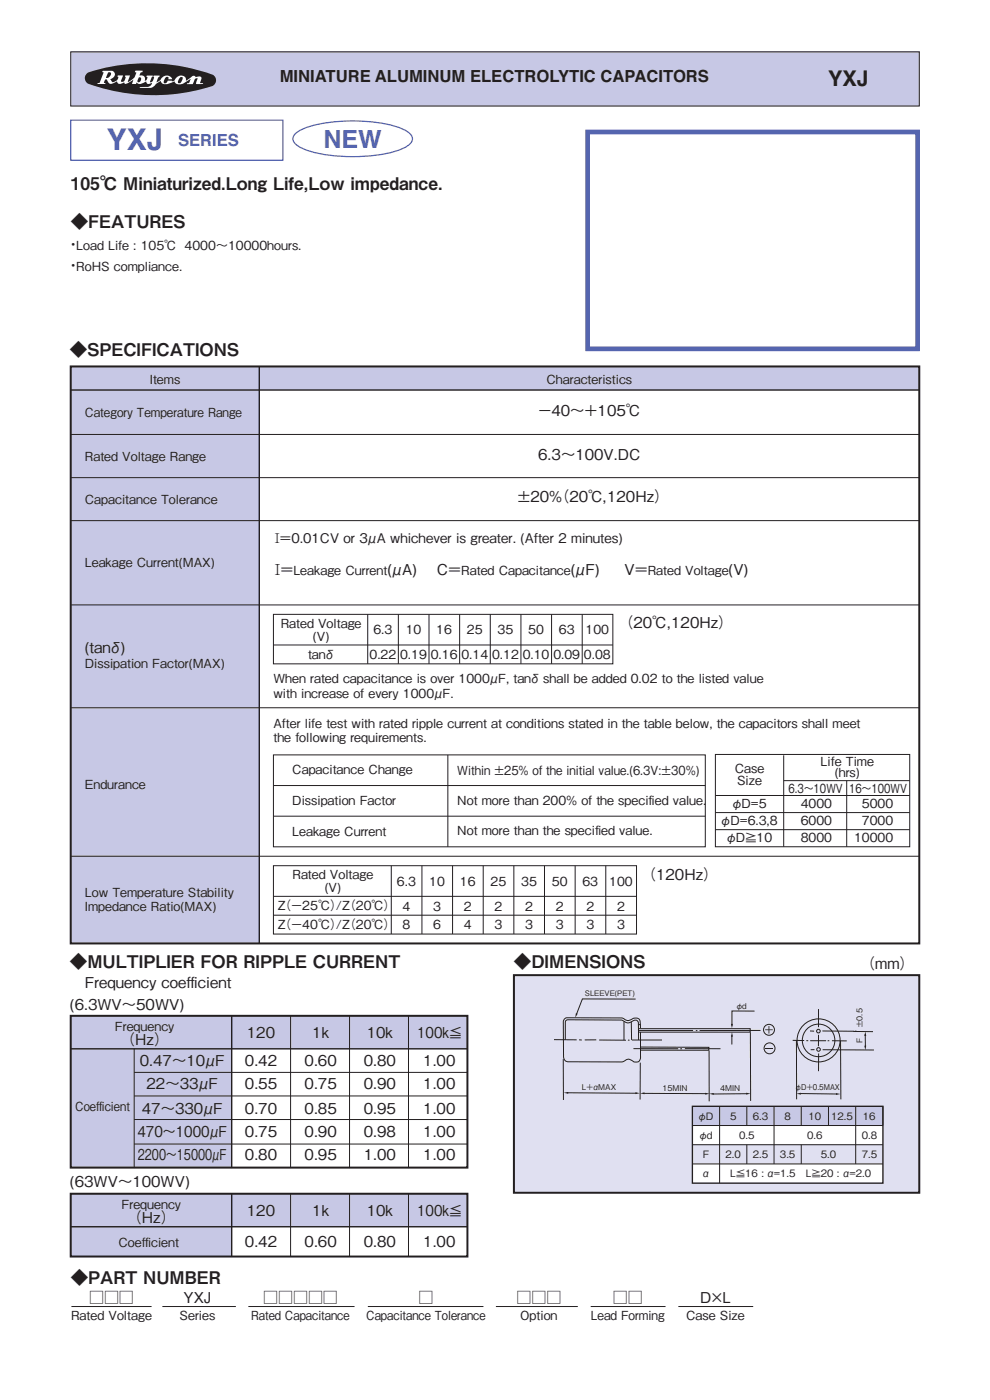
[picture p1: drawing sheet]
<svg xmlns="http://www.w3.org/2000/svg" width="210mm" height="297mm" viewBox="0 0 210 297" stroke-linecap="round" stroke-linejoin="round" font-family="sans-serif">
<path d="M15 11h180v11.5h-180z" fill="#c7c8e5"/>
<path d="M15 11h180v11.5h-180z" fill="none" stroke="#231f20" stroke-width=".21"/>
<path d="M18.5 15.5a40.4 40.4 0 0 1 26.7 .4 1.34 1.34 0 0 1 .6 1.2 1.34 1.34 0 0 1-.8 1.2 40.9 40.9 0 0 1-26.3-.5 1.36 1.36 0 0 1-.2-2.3z" fill="#231f20"/>
<path d="M38.2 16.4h.5a.92 .92 0 0 1-.9 1.2v-.6zM29.4 16.4h.2a.51 .51 0 0 1 .3 .7 .51 .51 0 0 1-.8 .2zM22.9 15.4l.5-.1a.8 .8 0 0 1-.1 .9 .8 .8 0 0 1-.8 .3zM21.8 15l-.1 .3 .3 .1-.8 2.1-.5 .1v.2h1.6v-.2h-.3l.2-.5 .1-.2h.4a.91 .91 0 0 0 .6 .9 .91 .91 0 0 0 .9-.2l.6-.4 .1 .3a.91 .91 0 0 0 1.4 0l.3 .3 1.7-.9-.3 .9h.8l.2-.3 .2 .2a2.28 2.28 0 0 0 1.8-.4 .56 .56 0 0 0 .4 .5 .56 .56 0 0 0 .6-.1l.2-.2a1.2 1.2 0 0 1-1.6 1l-1 .1a6.1 6.1 0 0 0 3-.2l.5-.6 1-.6a1.1 1.1 0 0 0 1.7 .6l1.2-.5a1.49 1.49 0 0 0 2.5 0l1-.5a1 1 0 0 1-.8 .9l-.1 .1h1.3l.4-1 .5-.2 .1 .1-.3 1.1h1.4l.1-.2h-.6l.2-1a.6 .6 0 0 0-.9-.3l-.3 .1-.3-.3h-.3l-1.5 1.1a1.07 1.07 0 0 0-.6-1.2 1.07 1.07 0 0 0-1.3 .4l-.5 .7-.6 .2 .1-.2h-.9a.6 .6 0 0 1-.9 .4 .91 .91 0 0 1 1-1.1v.4h.8a1.32 1.32 0 0 0-1.3-.8 1.32 1.32 0 0 0-1.2 1l-.8 .5 .3-1 .4-.5h-1.3l-.1 .2a.93 .93 0 0 1-.7 1.2l.6-1.4h-1.3l-.1 .3 .3 .2-.2 .4-.4 .3a.84 .84 0 0 0-.2-1 .84 .84 0 0 0-.9-.2v-.2a.45 .45 0 0 1 .6-.5l.1-.3h-1.6l-.1 .3 .3 .1a1.98 1.98 0 0 1-1.1 1.6l-.7 .3 .5-1.3h-1l-.1 .1a.84 .84 0 0 1-.8 1.2v-.1l.4-1.2h-1.1l-.1 .1a.73 .73 0 0 1-.5 1.2l-.2 .1a.66 .66 0 0 1-.8-.6 .92 .92 0 0 0 .9-.7 .92 .92 0 0 0-.5-1.1z" fill="#fff"/>
<g fill="#c7c8e5">
<path d="M55 77.7h140v5h-140z"/>
<path d="M15 77.7h40v122.4h-40z"/>
</g>
<path d="M109 206.9h86v46.1h-86z" fill="#e0e0f1"/>
<path d="M109 206.9h86v46.1h-86z" fill="none" stroke="#231f20" stroke-width=".42"/>
<path d="M146.9 234.7h40.4v16.3h-40.4z" fill="#fff"/>
<path d="M146.9 234.7h40.4v4.1h-40.4z" fill="#c7c8e5"/>
<path d="M146.9 242.8h40.4v4.1h-40.4z" fill="#e0e0f1"/>
<g fill="none" stroke="#231f20" stroke-width=".21">
<path d="M58 194.2h77M58 190.2h77M58 183.7h77v14.5h-77zM83 183.7v14.5M89.5 183.7v14.5M96 183.7v14.5M102.5 183.7v14.5M109 183.7v14.5M115.5 183.7v14.5M122 183.7v14.5M128.5 183.7v14.5M15.2 277.2h17"/>
<path d="M34.4 277.2h15.6M52.7 277.2h22.5M78 277.2h24.5M105.2 277.2h17.4M125.3 277.2h15.9M143.9 277.2h15.9"/>
</g>
<path d="M15 25.5h45v8.5h-45zM62.6 28.4a11.3 11.3 0 0 1 5.8-2.2 36 36 0 0 1 16.5 .9 3.6 3.6 0 0 1 2.6 2.3 2.54 2.54 0 0 1-1.7 2 31.5 31.5 0 0 1-15.9 1.5l-1.5-.2a11.3 11.3 0 0 1-5.8-2.2 1.34 1.34 0 0 1 0-2.1z" fill="none" stroke="#5565af" stroke-width=".26"/>
<path d="M15 215.5h34.1v32.2h-34.1z" fill="#c7c8e5"/>
<g fill="none" stroke="#231f20" stroke-width=".21">
<path d="M15 92.2h180M15 101.3h180M15 110.4h180M15 128.3h180M58 136.8h72M58 130.3h72v10.5h-72zM78 130.3v10.5M84.5 130.3v10.5M91 130.3v10.5M97.5 130.3v10.5M104 130.3v10.5M110.5 130.3v10.5"/>
<path d="M117 130.3v10.5M123.5 130.3v10.5M15 150.1h180M58 173.1h91.6M58 166.6h91.6M58 160.1h91.6v19.5h-91.6zM95 160.1v19.5M151.7 160.1h41.3v19.5h-41.3zM151.7 168.8h41.3M151.7 176h41.3M151.7 172.4h41.3M166.2 160.2v19.4"/>
<path d="M179.6 165.6v14M15 181.6h180M28.5 232.5h70.6"/>
</g>
<path d="M124.6 28h70v46h-70z" fill="none" stroke="#5565af" stroke-width=".99" stroke-linecap="butt"/>
<path d="M55 77.7v122.4M15 82.7h180" fill="none" stroke="#231f20" stroke-width=".3"/>
<path d="M15 77.7h180v122.4h-180z" fill="none" stroke="#231f20" stroke-width=".42"/>
<path d="M49.1 215.5h50v7h-50z" fill="#c7c8e5"/>
<path d="M15 215.5h84.1v32.2h-84.1z" fill="none" stroke="#231f20" stroke-width=".42"/>
<path d="M49.1 215.5v32.3M15 222.5h84.1" fill="none" stroke="#231f20" stroke-width=".3"/>
<path d="M61.6 215.5v32.3M74.1 215.5v32.3M86.7 215.5v32.3M28.5 227.5h70.6M28.5 237.5h70.6M28.5 222.5v25.3M28.5 242.7h70.6" fill="none" stroke="#231f20" stroke-width=".21"/>
<g fill="#c7c8e5">
<path d="M15 253.2h34.1v13.4h-34.1z"/>
<path d="M49.1 253.2h50v7h-50z"/>
</g>
<path d="M15 253.2h84.1v13.4h-84.1z" fill="none" stroke="#231f20" stroke-width=".42"/>
<path d="M49.1 253.2v13.5M15 260.2h84.1" fill="none" stroke="#231f20" stroke-width=".3"/>
<g fill="none" stroke="#231f20" stroke-width=".21">
<path d="M166.2 165.6h26.8M120.3 231.8l14.8 .1M152.6 234.7v16.3M158.4 234.7v4.1M164.2 234.7v12.2M170 234.7v4.1M175.7 234.7v4.1M181.5 234.7v12.2M187.3 234.7v4.1h-40.4M61.6 253.2v13.5M74.1 253.2v13.5M86.7 253.2v13.5"/>
<path d="M146.9 242.8h40.4M146.9 246.9h40.4M158.4 242.8v4.1M170 242.8v4.1"/>
</g>
<path d="M146.9 234.7h40.4v16.3h-40.4z" fill="none" stroke="#231f20" stroke-width=".29"/>
<g fill="#231f20">
<path d="M134.8 231.7l.9 .2-.9 .2z"/>
<path d="M119.6 231.8l.9-.2v.4z"/>
</g>
<g fill="none" stroke="#231f20" stroke-width=".21">
<path d="M132.4 216.7v4M133.9 216.8l.1 3.8M135.4 217.4h.4M135.5 218.6h11.5M135.5 218.2h23.6v.8h-23.6M135.9 218.1a2.39 2.39 0 0 0-.3-1.9 1.79 1.79 0 0 0-2.1 .3 1.44 1.44 0 0 1-1.4-.5l-11.9-.1-.3 .1-.4 .8 .1 7.6a.98 .98 0 0 0 .8 .8h11.8a1.46 1.46 0 0 1 2.3 .1 .95 .95 0 0 0 1.4-.9v-5.4M147.6 218.6h.3M155.2 219.7v1.9M159.2 219v14.6M160.1 214.5h-4.8v3.1M161.3 218.6h-12.9M171.8 218.7l.9 .1"/>
<path d="M173.6 214.1v3.8M173.6 219.5v2.5M174.4 218.7l6.8 .1M181 218.8l4.2 .1M181.3 218.8h.4M183.5 219.4l.1 2.7M117.5 220.6h4.8M119.5 224.7v8.7M119.9 220.6v-3.8l.4-.5 11.7 .1a1.55 1.55 0 0 0 2.3 .2 .71 .71 0 0 1 1.1 .3l.1 3.7M122.8 220.6h.6M126.5 220.6h-2.5M127.1 220.6l5.7 .1"/>
<path d="M133.2 220.7h.3M134.4 222.5h9.5M135.8 225.4v7.9M135.9 222.1l14.5 .1v.6h-14.5M140.4 220.6h-6.4M144.7 222.5h-.4M145.3 222.5h7.5M150.4 222.9v10.7M168.1 220.7h2.5M168.9 220.7l.1 12.5M169.8 232l7.6 .1M171 220.8h.4"/>
<path d="M171.9 220.8h3.3M172.8 222.7h-.8M173.6 223.5v3.7M174.5 222.7l10.9 .1M175.6 220.8h.3M176.5 220.8h3.1M178.3 220.8l.1 12.4"/>
<circle cx="173.6" cy="218.7" r=".39"/>
<circle cx="173.6" cy="222.6" r=".39"/>
<circle cx="173.6" cy="220.7" r="4.6"/>
<circle cx="173.6" cy="220.7" r="3.5"/>
</g>
<g fill="#231f20">
<path d="M149.6 231.8l.9 .2-.9 .2z"/>
<path d="M135.8 231.9l.9-.2v.4z"/>
</g>
<path d="M136.5 232h13.4" fill="none" stroke="#231f20" stroke-width=".21"/>
<g fill="#231f20">
<path d="M158.3 231.8l.9 .2-.9 .2z"/>
<path d="M150.4 232.1l1-.2v.4z"/>
</g>
<path d="M158.4 232l-7.2 .1" fill="none" stroke="#231f20" stroke-width=".21"/>
<g fill="#231f20">
<path d="M155.3 219l.2 .9h-.4z"/>
<path d="M155.1 217.2h.4l-.2 1z"/>
</g>
<path d="M134.8 211.9h-11.3l-1.2 3.3" fill="none" stroke="#231f20" stroke-width=".21"/>
<g fill="#231f20">
<path d="M122.2 214.9l.3 .2-.5 .8z"/>
<path d="M177.3 231.9l1 .2-1 .2z"/>
<path d="M168.9 232l1-.2v.4z"/>
<path d="M183.6 218.8l.2 1h-.4z"/>
<path d="M183.4 221.8h.4l-.3 1z"/>
<path d="M162.3 218.4h.7v-.7h.2v.7h.7v.1h-.7v.8h-.2v-.8h-.7z"/>
</g>
<circle cx="163.1" cy="218.5" r="1.16" fill="none" stroke="#231f20" stroke-width=".21"/>
<path d="M162.4 222.3h1.6v.2h-1.6z" fill="#231f20"/>
<circle cx="163.2" cy="222.4" r="1.16" fill="none" stroke="#231f20" stroke-width=".21"/>
<text font-size="6.3" fill="#5565af" x="22.7" y="31.8">YXJ</text>
<text font-size="5.3" fill="#5565af" x="68.6" y="31.4">NEW</text>
<text font-size="4.6" fill="#231f20" x="175.7" y="18.2">YXJ</text>
<g font-size="3.7" fill="#231f20">
<text x="15" y="40.3">105℃ Miniaturized.Long Life,Low impedance.</text>
<text x="15" y="48.5">◆FEATURES</text>
<text x="14.8" y="75.6">◆SPECIFICATIONS</text>
<text x="14.8" y="205.4">◆MULTIPLIER FOR RIPPLE CURRENT</text>
<text x="109" y="205.4">◆DIMENSIONS</text>
<text x="15" y="272.5">◆PART NUMBER</text>
</g>
<text font-size="3.5" fill="#231f20" x="59.3" y="17.4">MINIATURE ALUMINUM ELECTROLYTIC CAPACITORS</text>
<text font-size="3.5" fill="#5565af" x="37.8" y="30.9">SERIES</text>
<g font-size="3.2" fill="#231f20">
<text x="14" y="53">・</text>
<text x="14" y="57.5">・</text>
<text x="114" y="88.2">－40～＋105℃</text>
<text x="114.2" y="97.6">6.3～100V.DC</text>
<text x="109.5" y="106.6">±20％</text>
<text x="117.6" y="106.6">（20℃，</text>
<text x="128.8" y="106.6">120Hz）</text>
<text x="58.3" y="121.9">I＝</text>
<text x="82.2" y="121.9">(μA)</text>
<text x="92.7" y="121.9">C＝</text>
<text x="121.1" y="121.9">(μF)</text>
<text x="132.5" y="121.9">V＝</text>
<text x="154.6" y="121.9">(V)</text>
<text x="131.2" y="133.3">（20℃，</text>
<text x="142.4" y="133.3">120Hz）</text>
<text x="18" y="138.6">(tanδ)</text>
<text x="136" y="186.7">（120Hz）</text>
<text x="14.8" y="209.5">Frequency coef</text>
<text x="39.6" y="209.5">f</text>
<text x="39.6" y="209.5">icient</text>
<text x="182.5" y="205.6">（mm）</text>
<text x="14.8" y="214.2">(6.3WV～50WV)</text>
<text x="25.5" y="221.6">（Hz）</text>
<text x="52.4" y="220.2">120</text>
<text x="66.2" y="220.2">1k</text>
<text x="77.8" y="220.2">10k</text>
<text x="88.5" y="220.2">100k≦</text>
<text x="29.7" y="226.1">0.47～10μF</text>
<text x="52" y="226.1">0.42</text>
<text x="64.6" y="226.1">0.60</text>
<text x="77.2" y="226.1">0.80</text>
<text x="89.8" y="226.1">1.00</text>
<text x="31.1" y="231.1">22～33μF</text>
<text x="52" y="231.1">0.55</text>
<text x="64.6" y="231.1">0.75</text>
<text x="77.2" y="231.1">0.90</text>
<text x="89.8" y="231.1">1.00</text>
<text x="30.1" y="236.3">47～330μF</text>
<text x="52" y="236.3">0.70</text>
<text x="64.6" y="236.3">0.85</text>
<text x="77.2" y="236.3">0.95</text>
<text x="89.8" y="236.3">1.00</text>
<text x="29.1" y="241.2">470～1000μF</text>
<text x="52" y="241.2">0.75</text>
<text x="64.6" y="241.2">0.90</text>
<text x="77.2" y="241.2">0.98</text>
<text x="89.8" y="241.2">1.00</text>
<text x="14.8" y="251.9">(63WV～100WV)</text>
<text x="29.2" y="246.2">2200～15000μF</text>
<text x="52" y="246.2">0.80</text>
<text x="64.6" y="246.2">0.95</text>
<text x="77.2" y="246.2">1.00</text>
<text x="89.8" y="246.2">1.00</text>
<text x="52.4" y="257.9">120</text>
<text x="66.2" y="257.9">1k</text>
<text x="77.8" y="257.9">10k</text>
<text x="88.5" y="257.9">100k≦</text>
<text x="26.9" y="259.4">（Hz）</text>
<text x="52" y="264.5">0.42</text>
<text x="64.6" y="264.5">0.60</text>
<text x="77.2" y="264.5">0.80</text>
<text x="89.8" y="264.5">1.00</text>
<text x="18.9" y="276.5">□□□</text>
<text x="38.9" y="276.5">YXJ</text>
<text x="55.8" y="276.5">□□□□□</text>
<text x="88.8" y="276.5">□</text>
<text x="109.5" y="276.5">□□□</text>
<text x="130" y="276.5">□□</text>
<text x="148.5" y="276.5">D×L</text>
</g>
<text font-size="2.8" fill="#231f20" x="58.3" y="115.3">I＝0.01CV or 3μA whichever is greater. (After 2 minutes)</text>
<g font-size="2.6" fill="#231f20">
<text x="16.2" y="53">Load Life : 105℃ 4000～10000hours.</text>
<text x="16.2" y="57.5">RoHS compliance.</text>
<text x="31.8" y="81.4">Items</text>
<text x="115.9" y="81.4">Characteristics</text>
<text x="18" y="88.5">Category Temperature Range</text>
<text x="18" y="97.9">Rated Voltage Range</text>
<text x="18" y="106.8">Capacitance Tolerance</text>
<text x="18" y="120.3">Leakage Current(MAX)</text>
<text x="62.2" y="121.9">Leakage Current</text>
<text x="97.8" y="121.9">Rated Capacitance</text>
<text x="137.4" y="121.9">Rated Voltage</text>
<text x="59.5" y="133.1">Rated Voltage</text>
<text x="66.4" y="135.9">(V)</text>
<text x="79.2" y="134.6">6.3</text>
<text x="86.1" y="134.6">10</text>
<text x="92.6" y="134.6">16</text>
<text x="99.1" y="134.6">25</text>
<text x="105.6" y="134.6">35</text>
<text x="112.1" y="134.6">50</text>
<text x="118.6" y="134.6">63</text>
<text x="124.2" y="134.6">100</text>
<text x="18" y="141.6">Dissipation Factor(MAX)</text>
<text x="65.3" y="139.8">tanδ</text>
<text x="78.4" y="139.8">0.22</text>
<text x="84.9" y="139.8">0.19</text>
<text x="91.4" y="139.8">0.16</text>
<text x="97.9" y="139.8">0.14</text>
<text x="104.4" y="139.8">0.12</text>
<text x="110.9" y="139.8">0.10</text>
<text x="117.4" y="139.8">0.09</text>
<text x="123.9" y="139.8">0.08</text>
<text x="58" y="144.9">When rated capacitance is over 1000μF, tanδ shall be added 0.02 to the listed value</text>
<text x="58" y="148">with increase of every 1000μF.</text>
<text x="58" y="154.4">After life test with rated ripple current at conditions stated in the table below, the capacitors shall meet</text>
<text x="58" y="157.4">the following requirements.</text>
<text x="18" y="167.3">Endurance</text>
<text x="62" y="164.2">Capacitance Change</text>
<text x="97" y="164.4">Within ±25％ of the initial value.(6.3V:±30％)</text>
<text x="155.9" y="163.9">Case</text>
<text x="156.3" y="166.6">Size</text>
<text x="174.1" y="162.5">Life Time</text>
<text x="177.1" y="164.7">(hrs)</text>
<text x="62" y="170.7">Dissipation Factor</text>
<text x="97" y="170.7">Not more than 200％ of the specif</text>
<text x="137.6" y="170.7">ied value.</text>
<text x="155" y="171.4">φD=5</text>
<text x="167.3" y="168.2">6.3～10WV 16～100WV</text>
<text x="169.9" y="171.4">4000</text>
<text x="182.8" y="171.4">5000</text>
<text x="62" y="177.2">Leakage Current</text>
<text x="97" y="177.2">Not more than the specif</text>
<text x="126.2" y="177.2">ied value.</text>
<text x="152.6" y="175">φD=6.3,8</text>
<text x="153.8" y="178.7">φD≧10</text>
<text x="169.9" y="178.7">8000</text>
<text x="169.9" y="175">6000</text>
<text x="181.2" y="178.7">10000</text>
<text x="182.8" y="175">7000</text>
<text x="18" y="190.3">Low Temperature Stability</text>
<text x="62" y="186.4">Rated Voltage</text>
<text x="68.9" y="189.3">(V)</text>
<text x="84.2" y="187.9">6.3</text>
<text x="91.1" y="187.9">10</text>
<text x="97.6" y="187.9">16</text>
<text x="104.1" y="187.9">25</text>
<text x="110.6" y="187.9">35</text>
<text x="117.1" y="187.9">50</text>
<text x="123.6" y="187.9">63</text>
<text x="129.2" y="187.9">100</text>
<text x="18" y="193.3">Impedance Ratio(MAX)</text>
<text x="58.9" y="197.1">Z</text>
<text x="58.9" y="193.1">Z</text>
<text x="59.2" y="197.1">（－40℃）（20℃） 8</text>
<text x="59.2" y="193.1">（－25℃）（20℃） 4</text>
<text x="71.3" y="197.1">/Z</text>
<text x="71.3" y="193.1">/Z</text>
<text x="91.9" y="197.2">6</text>
<text x="91.9" y="193.2">3</text>
<text x="98.4" y="197.2">4</text>
<text x="98.4" y="193.2">2</text>
<text x="104.9" y="197.2">3</text>
<text x="104.9" y="193.2">2</text>
<text x="111.4" y="197.2">3</text>
<text x="111.4" y="193.2">2</text>
<text x="117.9" y="197.2">3</text>
<text x="117.9" y="193.2">2</text>
<text x="124.4" y="197.2">3</text>
<text x="124.4" y="193.2">2</text>
<text x="130.9" y="197.2">3</text>
<text x="130.9" y="193.2">2</text>
<text x="24.4" y="218.8">Frequency</text>
<text x="16" y="235.7">Coef</text>
<text x="20.4" y="235.7">f</text>
<text x="20.4" y="235.7">icient</text>
<text x="25.8" y="256.6">Frequency</text>
<text x="25.1" y="264.5">Coef</text>
<text x="30.1" y="264.5">f</text>
<text x="30.1" y="264.5">icient</text>
<text x="15.1" y="280">Rated Voltage</text>
<text x="38.1" y="280">Series</text>
<text x="53.3" y="280">Rated Capacitance</text>
<text x="77.7" y="280">Capacitance Tolerance</text>
<text x="110.3" y="280">Option</text>
<text x="125.3" y="280">Lead Forming</text>
<text x="145.5" y="280">Case Size</text>
</g>
<g font-size="2.2" fill="#231f20">
<text x="147.9" y="237.5">φD</text>
<text x="154.9" y="237.5">5</text>
<text x="159.7" y="237.5">6.3</text>
<text x="166.4" y="237.5">8</text>
<text x="171.5" y="237.5">10</text>
<text x="176.3" y="237.5">12.5</text>
<text x="183" y="237.5">16</text>
<text x="148.1" y="241.6">φd</text>
<text x="149.1" y="245.7">F</text>
<text x="153.9" y="245.7">2.0</text>
<text x="156.8" y="241.6">0.5</text>
<text x="159.7" y="245.7">2.5</text>
<text x="165.4" y="245.7">3.5</text>
<text x="171.2" y="241.6">0.6</text>
<text x="174.1" y="245.7">5.0</text>
<text x="182.8" y="241.6">0.8</text>
<text x="182.8" y="245.7">7.5</text>
<text x="148.7" y="249.7">α</text>
<text x="154.9" y="249.7">L≦16 : α=1.5</text>
<text x="170.9" y="249.7">L≧20 : α=2.0</text>
</g>
<g font-size="1.7" fill="#231f20">
<text x="156" y="214">φd</text>
<text x="183" y="221.3" transform="rotate(-90 183 221.3)">F</text>
<text x="183" y="218.1" transform="rotate(-90 183 218.1)">±0.5</text>
<text x="123.4" y="231.3">L＋αMAX</text>
<text x="140.5" y="231.4">15MIN</text>
<text x="152.8" y="231.4">4MIN</text>
<text x="168.6" y="231.3">φD＋0.5MAX</text>
</g>
<text font-size="1.6" fill="#231f20" x="124.1" y="211.4">SLEEVE(PET)</text>
</svg>
